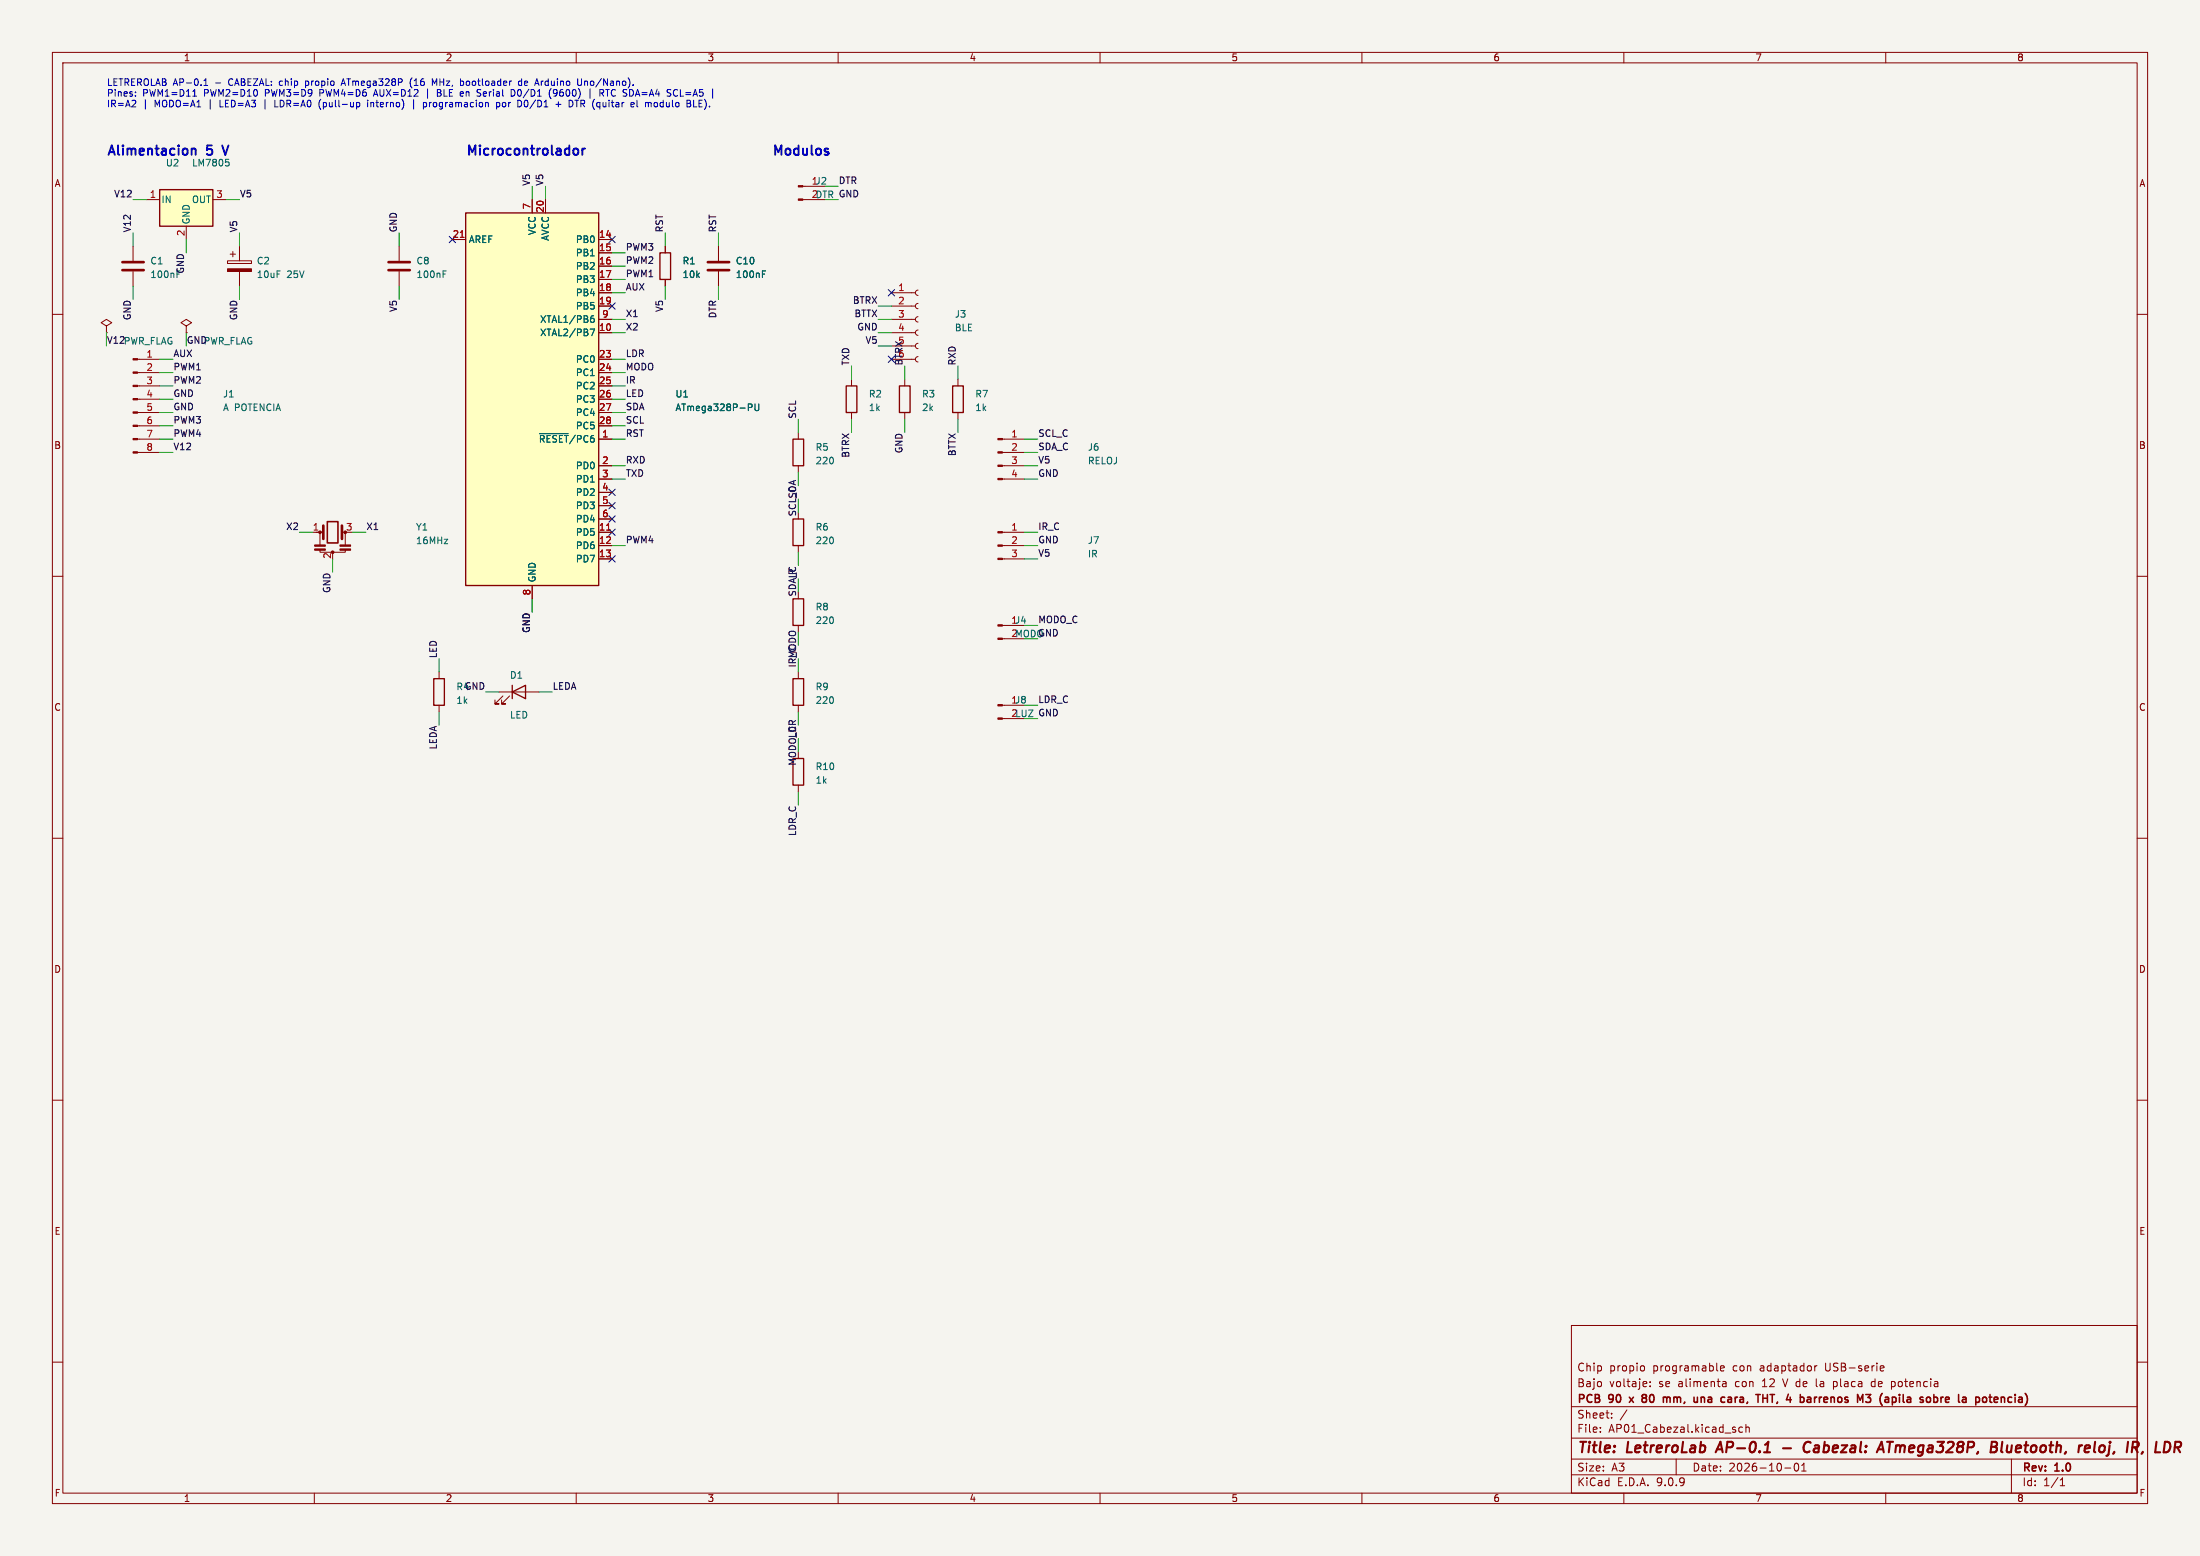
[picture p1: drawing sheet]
<svg xmlns="http://www.w3.org/2000/svg" width="420mm" height="297mm" viewBox="0 0 420 297" stroke-linecap="round" stroke-linejoin="round" font-family="sans-serif">
<path d="M0 0h420v297h-420z" fill="#f5f4ef" stroke="#f5f4ef" stroke-width=".19"/>
<g fill="none" stroke="#840000" stroke-width=".19">
<path d="M10 10h400v277h-400zM12 12h396v273h-396zM60 10v2M110 10v2M160 10v2M210 10v2M260 10v2M310 10v2M360 10v2M153.3 35.6h4.2M153.3 38.1h4.2M25.4 47v2.8"/>
<path d="M25.4 51.8v2.8M127 47v1.3M127 53.3v1.3M137.2 47v2.8M137.2 51.8v2.8M10 60h2M35.6 62.2l1-.6-1-.6-1.1 .6 1.1 .6v1.3M35.6 63.5h.1M408 60h2M152.4 82.6v1.2M152.4 88.9v1.3M191.4 83.8h4.2"/>
<path d="M191.4 86.4h4.2M191.4 88.9h4.2M191.4 91.4h4.2M10 110h2M152.4 104.1v1.3M152.4 119.4v1.3M191.4 101.6h4.2M191.4 104.1h4.2M191.4 106.7h4.2M408 110h2M10 160h2M408 160h2"/>
<path d="M10 210h2M408 210h2M300 253h108v32h-108zM10 260h2M300 278.5h108M300 274.5h108M300 268.5h108M305.5 273.2v.2M305.5 272.5v.1M307.7 270.5v.2M307.7 269.8v.1M310.6 269.1l-1.3 1.9"/>
<path d="M313.7 260.7l.2 .3v.4l-.2 .3M315 263.8v.1M315 264.5v.2M320 278.5v3M328.4 261.2l.8-.2-.1-.2-.4-.1-.3 .2 .1 .7h.6M329 263.7h.3l.2 .2v.8M329.5 264.6l-.5 .1M329.5 264l-.5 .1M332.7 272.5l-.5-.1-.3 .3 .2 .6h.6M333.3 272.5l.2-.1 .4 .1v.9M333.3 271.9v1.5M340.3 263.2l.5 1.5"/>
<path d="M342.7 279.4l.2-.1a.8 .8 0 0 1 .5 .7 .8 .8 0 0 1-.5 .8l-.2-.2-.2-.4zM343.9 279.7l.5-.4v1.5M346.4 260.7v1M346.7 263.2v1.3l.2 .2M346.9 260.7l-.3 .1-.2 .2M350 264.6l.4 .1M350 263.7v1.5M350.4 263.7l-.4 .1M357.8 263.7l-.4 .1-.2 .2 .1 .5 .5 .2M358.9 261.5l.3 .2 .4-.1M358.9 260.9l.3-.2h.2l.3 .2v.1l-.8 .2M361.2 263.7h.3l.3 .3"/>
<path d="M361.8 264.4l-.3 .3h-.3M384 278.5v6.5M408 260h2M60 285v2M110 285v2M160 285v2M210 285v2M260 285v2M300 281.5h108M310 285v2M340.7 280.2h1.2M343.9 280.8h.9"/>
<path d="M360 285v2M393.3 283.6h.9M393.3 282.5l.4-.4v1.5"/>
</g>
<g fill="none" stroke="#840000" stroke-width=".4">
<path d="M328.4 275.2l-.9 2M340.4 276.4h1.5M345.7 275.4a.88 .88 0 0 0-1.1 0 .88 .88 0 0 0-.3 .9 .69 .69 0 0 0 .3 .8 .69 .69 0 0 0 .9-.1M358.5 276.6h1M359.2 275.2l.4 2M360.3 275.2h1.1M360.8 275.2l-.2 2M380.9 275.2l.2 .1a.51 .51 0 0 1 .1 .5 .51 .51 0 0 1-.4 .4l.3 .1a.54 .54 0 0 1-.1 .8M382.3 275.2l-.3 1.7 .3 .3M383.2 275.9l-.1 1 .2 .3M398.4 275.9l.5 .1 .1 .3-1 .2M398.8 277.1l-.2 .1"/>
<path d="M400 275.2l-.2 1.7 .2 .3M400.9 276.1l-.2 .7 .2 .3M415.6 276.3l.6 .9M416.1 275.2l.1 .1a.58 .58 0 0 1-.3 1"/>
</g>
<g fill="none" stroke="#840000" stroke-width=".3">
<path d="M311 266.7l.8 1M311.8 266.7l-.8 1M313.6 266.8h.2M313.6 267.6h.6M313.8 266.8h.2M313.8 266.8l-.2 .1M314 266.8l.2 .1M314.2 266.3l-.4-.1-.3 .3M314.2 266.8h-.2M317.8 266.7l.3 .1 .1 .1M318.2 266.9l.2-.2 .4 .1v.1M318.2 266.9v.8"/>
<path d="M324.8 266.7v1M325.3 266.8l-.3-.1-.2 .1M330 266.7h.3l.2 .2v.8M330.5 267.6l-.5 .1M330.5 267l-.5 .1M335.2 266.2h.8M335.6 266.2v1.5M336.5 266.2v1.5M336.5 266.9h.9M337.4 266.2v1.5M337.9 266.2h.9M338.3 266.2v1.5"/>
<path d="M344.3 266.8l.1 .2-.1 .6M347.3 266.7v1M347.8 266.7l-.3 .1-.2 .2M359.3 266a1.72 1.72 0 0 0 0 2.3M364.5 266.7l-.4 .1M364.6 267.1h-.3a.29 .29 0 0 0-.3 .3 .29 .29 0 0 0 .3 .3h.3M371.4 267.2l.7-.2-.1-.2-.4-.1-.2 .2 .1 .7h.5M379.7 266.7h.6M379.9 266.2v1.3l.4 .2M383.5 267.6h.5M383.5 266.8h.5"/>
</g>
<path d="M126 48.3h2v5h-2zM151.4 83.8h2v5.1h-2zM151.4 99.1h2v5h-2zM151.4 114.3h2v5.1h-2z" fill="none" stroke="#840000" stroke-width=".25"/>
<g fill="#840000" stroke="#840000" stroke-width=".19">
<path d="M190.5 101.5h.9v.2h-.9z"/>
<path d="M190.5 104h.9v.3h-.9z"/>
<path d="M190.5 106.6h.9v.2h-.9z"/>
<path d="M152.4 35.4h.9v.3h-.9z"/>
<path d="M152.4 38h.9v.2h-.9z"/>
<path d="M190.5 83.7h.9v.2h-.9z"/>
<path d="M190.5 86.2h.9v.3h-.9z"/>
<path d="M190.5 88.8h.9v.2h-.9z"/>
<path d="M190.5 91.3h.9v.3h-.9z"/>
</g>
<path d="M23.4 50h4M23.4 51.6h4M135.1 50h4.1M135.1 51.6h4.1" fill="none" stroke="#840000" stroke-width=".51"/>
<path d="M145.6 52.3h.4M145.6 51.7h.6" fill="none" stroke="#006464" stroke-width=".19"/>
<path d="M30.5 36.2h10.1v7h-10.1z" fill="#ffffc2"/>
<path d="M30.5 36.2h10.1v7h-10.1zM161.5 73.7h2.1v5h-2.1zM171.7 73.7h2v5h-2zM181.9 73.7h2v5h-2zM82.8 129.5h2v5.1h-2zM97.8 132.1l2.5-1.3v2.6zM97.8 130.8v2.6M151.4 129.5h2v5.1h-2z" fill="none" stroke="#840000" stroke-width=".25"/>
<g fill="none" stroke="#840000" stroke-width=".19">
<path d="M27.9 38.1h2.6M40.6 38.1h2.6M35.6 43.2v2.5M43.4 49.8h4.6v.5h-4.6zM43.9 48.5h1.1M44.4 48v1M45.7 47v2.8M45.7 51.8v2.8M76.2 47v2.8M76.2 51.8v2.8M170.2 55.9h4.6M170.2 58.4h4.6"/>
<path d="M175.3 55.4l-.4 .1-.1 .4 .1 .3 .4 .2M175.3 57.9l-.4 .2-.1 .3 .1 .4 .4 .1M20.3 62.2l1-.6-1-.6-1 .6 1 .6v1.3M20.3 63.5h.1M162.6 72.4v1.3M162.6 78.7v1.3M170.2 61h4.6M170.2 63.5h4.6M170.2 66h4.6M170.2 68.6h4.6M172.7 72.4v1.3M172.7 78.7v1.3"/>
<path d="M175.3 60.5l-.4 .1-.1 .4 .1 .3 .4 .2M175.3 63l-.4 .1-.1 .4 .1 .4 .4 .1M175.3 65.5l-.4 .2-.1 .3 .1 .4 .4 .1M175.3 68.1l-.4 .1-.1 .4 .1 .3 .4 .2M182.9 72.4v1.3M182.9 78.7v1.3M59.7 101.6h1.9M61.1 104.9v.5h4.8v-.5M61.1 101.6v2.4M65.4 101.6h.6M65.9 101.6v2.5M191.4 119.4h4.2"/>
<path d="M83.8 128.3v1.2M83.8 134.6v1.3M95.2 132.1h7.7M96 132.8l-1.5 1.6h.7h-.7v-.8M97.3 132.8l-1.5 1.6h.7h-.7v-.8M152.4 128.3v1.2M152.4 134.6v1.3M191.4 134.6h4.2M191.4 137.2h4.2M191.4 121.9h4.2"/>
</g>
<path d="M43.7 31.4l-.2 .3M84.6 52.3h.4M84.6 51.7h.6" fill="none" stroke="#006464" stroke-width=".19"/>
<g fill="#840000" stroke="#840000" stroke-width=".19">
<path d="M190.5 134.5h.9v.2h-.9z"/>
<path d="M190.5 137h.9v.3h-.9z"/>
<path d="M43.4 51.3h4.6v.5h-4.6z"/>
<path d="M60.1 104h2v.3h-2z"/>
<path d="M60.1 104.8h2v.2h-2z"/>
<path d="M64.9 104h2v.3h-2z"/>
<path d="M64.9 104.8h2v.2h-2z"/>
<path d="M190.5 119.3h.9v.2h-.9z"/>
<path d="M190.5 121.8h.9v.2h-.9z"/>
<circle cx="61.1" cy="101.6" r=".25"/>
<circle cx="63.5" cy="105.4" r=".25"/>
</g>
<path d="M74.2 50h4M74.2 51.6h4M61.7 100.3v2.6M65.3 100.3v2.6" fill="none" stroke="#840000" stroke-width=".51"/>
<path d="M62.5 99.6h2v4h-2z" fill="none" stroke="#840000" stroke-width=".3"/>
<path d="M88.9 40.6h25.4v71.2h-25.4z" fill="#ffffc2"/>
<path d="M88.9 40.6h25.4v71.2h-25.4zM151.4 144.8h2v5.1h-2z" fill="none" stroke="#840000" stroke-width=".25"/>
<g fill="none" stroke="#840000" stroke-width=".19">
<path d="M101.6 38.1v2.5M104.1 38.1v2.5M86.4 45.7h2.5M114.3 45.7h2.5M114.3 48.3h2.5M114.3 50.8h2.5M114.3 53.3h2.5M114.3 55.9h2.5M114.3 58.4h2.5M127 47v1.3M127 53.3v1.3M137.2 47v2.8"/>
<path d="M137.2 51.8v2.8M26.3 68.6h4.2M26.3 71.1h4.2M26.3 73.7h4.2M26.3 76.2h4.2M26.3 78.7h4.2M114.3 61h2.5M114.3 63.5h2.5M114.3 68.6h2.5M114.3 71.1h2.5M114.3 73.7h2.5M114.3 76.2h2.5"/>
<path d="M114.3 78.7h2.5M26.3 81.3h4.2M26.3 83.8h4.2M26.3 86.4h4.2M114.3 81.3h2.5M114.3 83.8h2.5M114.3 88.9h2.5M114.3 91.4h2.5M114.3 94h2.5M114.3 96.5h2.5M114.3 99.1h2.5M101.6 111.8v2.5"/>
<path d="M114.3 101.6h2.5M114.3 104.1h2.5M114.3 106.7h2.5M152.4 149.9v1.2"/>
</g>
<path d="M87.9 45.3h.7M115.8 101.2h.7" fill="none" stroke="#a90000" stroke-width=".19"/>
<path d="M145.6 52.3h.4M145.6 51.7h.6M112.7 62.8h.8l-.5 1.3M112.8 60.9l.4-.1 .2 .2-.1 .5h-.3l-.2-.1M113.3 60.3h-.3l-.2 .3M142.9 77.1h.4l.3 .3-.1 .3-.6 .1M144.1 77.1v1l.3 .3 .3-.1 .2-.2v-1M103 82.8h5.5" fill="none" stroke="#006464" stroke-width=".19"/>
<g fill="#840000" stroke="#840000" stroke-width=".19">
<path d="M25.4 68.5h.9v.2h-.9z"/>
<path d="M25.4 71h.9v.2h-.9z"/>
<path d="M25.4 73.5h.9v.3h-.9z"/>
<path d="M25.4 76.1h.9v.2h-.9z"/>
<path d="M25.4 78.6h.9v.3h-.9z"/>
<path d="M25.4 81.2h.9v.2h-.9z"/>
<path d="M25.4 83.7h.9v.2h-.9z"/>
<path d="M25.4 86.2h.9v.3h-.9z"/>
</g>
<g fill="none" stroke="#009600" stroke-width=".19">
<path d="M25.4 38.1h2.5M43.2 38.1h2.5M101.6 35.6v2.5M104.1 35.6v2.5M157.5 35.6h2.5M25.4 44.5v2.5M25.4 54.6v2.6M35.6 45.7v2.6M45.7 44.5v2.5M45.7 54.6v2.6M76.2 44.5v2.5M76.2 54.6v2.6"/>
<path d="M116.8 55.9h2.6M116.8 53.3h2.6M116.8 50.8h2.6M116.8 48.3h2.6M127 44.5v2.5M127 54.6v2.6M137.2 44.5v2.5M137.2 54.6v2.6M167.6 58.4h2.6M20.3 63.5v2.5M30.5 76.2h2.5M30.5 78.7h2.5"/>
<path d="M30.5 73.7h2.5M30.5 71.1h2.5M30.5 68.6h2.5M35.6 63.5v2.5M116.8 61h2.6M116.8 63.5h2.6M116.8 76.2h2.6M116.8 78.7h2.6M116.8 73.7h2.6M116.8 71.1h2.6M116.8 68.6h2.6M162.6 69.9v2.5"/>
<path d="M167.6 61h2.6M167.6 66h2.6M167.6 63.5h2.6M172.7 69.9v2.5M182.9 69.9v2.5M30.5 83.8h2.5M30.5 86.4h2.5M30.5 81.3h2.5M116.8 83.8h2.6M116.8 88.9h2.6M116.8 91.4h2.6M116.8 81.3h2.6"/>
<path d="M152.4 80v2.6M152.4 90.2v2.5M162.6 80v2.6M172.7 80v2.6M182.9 80v2.6M195.6 83.8h2.5M195.6 88.9h2.5M195.6 91.4h2.5M195.6 86.4h2.5M57.1 101.6h2.6M63.5 106.7v2.5M67.3 101.6h2.5"/>
<path d="M101.6 114.3v2.5M116.8 104.1h2.6M152.4 105.4v2.6M195.6 119.4h2.5M195.6 106.7h2.5M195.6 101.6h2.5M195.6 104.1h2.5M83.8 125.7v2.6M83.8 135.9v2.5M92.7 132.1h2.5M102.9 132.1h2.5M152.4 125.7v2.6"/>
<path d="M152.4 135.9v2.5M195.6 134.6h2.5M152.4 151.1v2.6"/>
</g>
<g fill="none" stroke="#000084" stroke-width=".19">
<path d="M85.8 45.1l1.2 1.2M87 45.1l-1.2 1.2M116.2 45.1l1.2 1.2M116.2 57.8l1.2 1.2M117.4 45.1l-1.2 1.2M117.4 57.8l-1.2 1.2M169.6 55.3l1.2 1.2M170.8 55.3l-1.2 1.2M169.6 68l1.2 1.2M170.8 68l-1.2 1.2M116.2 93.4l1.2 1.2M116.2 95.9l1.2 1.2"/>
<path d="M116.2 98.5l1.2 1.2M117.4 93.4l-1.2 1.2M117.4 95.9l-1.2 1.2M117.4 98.5l-1.2 1.2M116.2 101l1.2 1.2M116.2 106.1l1.2 1.2M117.4 101l-1.2 1.2M117.4 106.1l-1.2 1.2"/>
</g>
<g fill="none" stroke="#0000c2" stroke-width=".36">
<path d="M20.7 29.6l.6-1.8 .6 1.8M22.5 27.8v1.5M23.5 27.8v.1M29.9 27.8v1.5M34.1 27.8v.1M36.7 28.4h.6l.1 1.2M40.4 27.8h-.8l-.1 .8M42.4 27.8l.6 1.8 .6-1.8M89.6 29.6v-1.8l.6 1.2 .6-1.2v1.8M91.6 27.8v.1M101.6 27.8v1.5M105.3 27.8v1.5"/>
<path d="M108.7 27.8v1.8M110.3 28.5v.9M111.2 28.4v1.2M111.7 28.4h-.4l-.1 .3M148 29.6v-1.8l.6 1.2 .6-1.2v1.8M152.4 27.8v1.8M154.9 27.8v1.5"/>
</g>
<g fill="none" stroke="#0000c2" stroke-width=".19">
<path d="M25.8 19.2l.1 .2v.3l-.8 .7h.8M25.9 18.2v.2M25.9 17.6v.1M36.8 18.4h.7M37.2 17.1v1.3M38.9 16.3h.8M38.9 15.4l.4-.4v1.3M50.6 19v1.8M52.5 19.1v1.3h.6M58.3 15.5v1.2M58.3 16.3h.2M58.5 15.5h-.2"/>
<path d="M61.1 19.2a1.47 1.47 0 0 0 .1 1.7M65.2 15.9h.6M65.5 15l-.4 1.3M68.2 19.6h.4l.1 .2-.1 .5-.4 .1M70.2 19.6v.8M70.8 19.6v.8M71 19.6l-.2 .1M71.4 18h.6M71.7 17.1l-.4 1.3M78.7 14.9a1.46 1.46 0 0 0 0 1.9M79 19v1.8M80.8 19.6h.4l.2 .2-.1 .5h-.5"/>
<path d="M80.8 19.6v1.2M81.6 17v1.8M83.4 15l-.4 .9-.5-.9v1.3M83.5 17.1v1.3l.6-.1M83.5 17.7h.4M83.9 17.7l.2 .1M84 17.6l-.1 .1M88.3 17.5l.2 .3-.6 .1M88.3 15.5l.2 .2v.4l-.2 .2M88.4 18.3l-.1 .1M91.5 17.8l.3 .2-.3 .4M94.8 19.6h.4l.2 .2-.1 .5h-.5"/>
<path d="M94.8 19.6v1.2M96.1 19.6l-.2 .2v.4l.2 .2M97.6 17.1v1.3a.66 .66 0 0 0 .7-.4 .66 .66 0 0 0-.1-.7M98.9 19.1v1.3M99.6 15.5h-.4l-.2 .2 .1 .6h.5M99.6 15v1.3M100.1 19.4v.8l.4 .2M103.3 15.5v.8M103.6 15.5l-.3 .2M105 17.3a1.48 1.48 0 0 0 .2 1.5M105.6 17.3l.2 .5h.4M106.1 19.9h1"/>
<path d="M106.3 18.1l-.2 .2-.3 .1M106.6 19.4v1M108.7 19.1v1.3M110.1 19.1v1.3M111 15v1.1l-.1 .2h-.4M111.6 15.5v.8M112 15.5l-.4 .1M112.6 17v1.8M116 17.1v1.3M121.6 19.1v1.1l.2 .2M125.1 19.6h.3l.1 .2v.5l-.4 .1M128.8 17.1l.5 .1"/>
<path d="M129.3 18.2l-.5 .1M133.4 19.1v1.3h.7M133.4 19.7h.5M132.4 20.4h.6"/>
</g>
<g font-size="2.8" fill="#840000">
<text x="301" y="277.9">Title:</text>
<text x="310.6" y="277.9">LetreroLab</text>
<text x="328.7" y="277.9">AP-0.1</text>
<text x="346.8" y="277.9">Cabezal:</text>
<text x="361.8" y="277.9">ATmega328P,</text>
<text x="384.1" y="277.9">Bluetooth,</text>
<text x="401.6" y="277.9">reloj,</text>
<text x="411.7" y="277.9">IR,</text>
</g>
<g font-size="2.5" fill="#0000c2">
<text x="20.3" y="30.6">Alimentacion</text>
<text x="39.6" y="30.6">5</text>
<text x="88.9" y="30.6">Microcontrolador</text>
<text x="147.3" y="30.6">Modulos</text>
</g>
<text font-size="2.5" fill="#006464" x="43.4" y="30.6">V</text>
<g font-size="2.1" fill="#840000">
<text x="301" y="262">Chip</text>
<text x="307.2" y="262">propio</text>
<text x="315.6" y="262">programable</text>
<text x="331" y="262">con</text>
<text x="336.3" y="262">adaptador</text>
<text x="348.8" y="262">USB-serie</text>
<text x="301" y="268.2">PCB</text>
<text x="301" y="265">Bajo</text>
<text x="307.2" y="265">voltaje:</text>
<text x="307.2" y="268.2">90</text>
<text x="311.8" y="268.2">x</text>
<text x="314.8" y="268.2">80</text>
<text x="316.7" y="265">se</text>
<text x="319.4" y="268.2">mm,</text>
<text x="320.5" y="265">alimenta</text>
<text x="325.8" y="268.2">una</text>
<text x="331.5" y="265">con</text>
<text x="331.7" y="268.2">cara,</text>
<text x="336.8" y="265">12</text>
<text x="339" y="268.2">THT,</text>
<text x="341" y="265">V de</text>
<text x="345.4" y="268.2">4</text>
<text x="347.5" y="265">la</text>
<text x="348.5" y="268.2">barrenos</text>
<text x="351" y="265">placa</text>
<text x="358.4" y="265">de</text>
<text x="360.1" y="268.2">M3</text>
<text x="362.4" y="265">potencia</text>
<text x="364.9" y="268.2">(apila</text>
<text x="373.3" y="268.2">sobre</text>
<text x="381.1" y="268.2">la</text>
<text x="385" y="268.2">potencia)</text>
<text x="301" y="273.7">File:</text>
<text x="301" y="271">Sheet:</text>
<text x="307.1" y="273.7">AP01_Cabezal.kicad_sch</text>
<text x="301" y="281.1">Size:</text>
<text x="307.6" y="281.1">A3</text>
<text x="323" y="281.1">Date:</text>
<text x="330" y="281.1">2026-10-01</text>
<text x="386" y="281.3">Rev:</text>
<text x="392.4" y="281.3">1.0</text>
<text x="301" y="283.9">KiCad</text>
<text x="308.7" y="283.9">E.D.A.</text>
<text x="316.3" y="283.9">9.0.9</text>
<text x="386" y="283.9">Id:</text>
<text x="390.1" y="283.9">1/1</text>
</g>
<g font-size="1.8" fill="#840000">
<text x="35" y="11.9">1</text>
<text x="85" y="11.9">2</text>
<text x="135" y="11.9">3</text>
<text x="185" y="11.9">4</text>
<text x="235" y="11.9">5</text>
<text x="285" y="11.9">6</text>
<text x="335" y="11.9">7</text>
<text x="385" y="11.9">8</text>
<text x="10.3" y="35.9">A</text>
<text x="408.3" y="35.9">A</text>
<text x="10.3" y="85.9">B</text>
<text x="408.2" y="85.9">B</text>
<text x="10.3" y="135.9">C</text>
<text x="408.2" y="135.9">C</text>
<text x="10.3" y="185.9">D</text>
<text x="408.2" y="185.9">D</text>
<text x="10.3" y="235.9">E</text>
<text x="408.3" y="235.9">E</text>
<text x="10.3" y="285.9">F</text>
<text x="35" y="286.9">1</text>
<text x="85" y="286.9">2</text>
<text x="135" y="286.9">3</text>
<text x="185" y="286.9">4</text>
<text x="235" y="286.9">5</text>
<text x="285" y="286.9">6</text>
<text x="335" y="286.9">7</text>
<text x="385" y="286.9">8</text>
<text x="408.3" y="285.9">F</text>
</g>
<g font-size="1.8" fill="#0000c2">
<text x="20.3" y="16.7">LETREROLAB AP-0.1</text>
<text x="41.2" y="16.7">-</text>
<text x="43.9" y="16.7">CABEZAL:</text>
<text x="53.8" y="16.7">chip</text>
<text x="59" y="16.7">propio</text>
<text x="66.1" y="16.7">ATmega328P</text>
<text x="79.3" y="16.7">(16</text>
<text x="83.8" y="16.7">MHz,</text>
<text x="89.3" y="16.7">bootloader</text>
<text x="100.7" y="16.7">de</text>
<text x="104.1" y="16.7">Arduino</text>
<text x="112.3" y="16.7">Uno/Nano).</text>
<text x="20.3" y="18.8">Pines:</text>
<text x="20.3" y="20.8">IR=A2</text>
<text x="27.2" y="18.8">PWM1=D11</text>
<text x="27.2" y="20.8">|</text>
<text x="29.6" y="20.8">MODO=A1</text>
<text x="39.1" y="18.8">PWM2=D10</text>
<text x="40" y="20.8">|</text>
<text x="42.4" y="20.8">LED=A3</text>
<text x="50.9" y="18.8">PWM3=D9</text>
<text x="53.3" y="20.8">LDR=A0</text>
<text x="61.5" y="18.8">PWM4=D6</text>
<text x="61.9" y="20.8">(pull-up</text>
<text x="71.4" y="20.8">interno)</text>
<text x="72.1" y="18.8">AUX=D12</text>
<text x="82.5" y="20.8">programacion</text>
<text x="84.5" y="18.8">BLE</text>
<text x="89.1" y="18.8">en</text>
<text x="92.5" y="18.8">Serial</text>
<text x="96.6" y="20.8">por</text>
<text x="99.2" y="18.8">D0/D1</text>
<text x="100.9" y="20.8">D0/D1</text>
<text x="106.7" y="18.8">(9600)</text>
<text x="108.4" y="20.8">+</text>
<text x="111.1" y="20.8">DTR (quitar</text>
<text x="114.4" y="18.8">|</text>
<text x="116.8" y="18.8">RTC SDA=A4</text>
<text x="123.4" y="20.8">el</text>
<text x="126.3" y="20.8">modulo</text>
<text x="130" y="18.8">SCL=A5</text>
<text x="134.4" y="20.8">BLE).</text>
</g>
<g font-size="1.8" fill="#006464">
<text x="31.6" y="32">U2</text>
<text x="36.6" y="32">LM7805</text>
<text x="154.9" y="35.3">1J2</text>
<text x="30.7" y="39">IN</text>
<text x="36.6" y="39">OUT</text>
<text x="36.4" y="42.9" transform="rotate(-90 36.4 42.9)">GND</text>
<text x="89.4" y="46.6">AREF</text>
<text x="102.5" y="45" transform="rotate(-90 102.5 45)">VCC</text>
<text x="105" y="46.1" transform="rotate(-90 105 46.1)">AVCC</text>
<text x="109.8" y="46.6">PB0</text>
<text x="28.6" y="50.7">C1</text>
<text x="28.6" y="53.3">100nF</text>
<text x="48.9" y="50.7">C2</text>
<text x="48.9" y="53.3">10uF</text>
<text x="54.8" y="53.3">25V</text>
<text x="79.4" y="50.7">C8</text>
<text x="79.4" y="53.3">100nF</text>
<text x="109.8" y="49.1">PB1</text>
<text x="109.8" y="51.7">PB2</text>
<text x="130.2" y="50.7">R1</text>
<text x="130.2" y="53.3">10k</text>
<text x="140.4" y="53.3">100nF</text>
<text x="140.4" y="50.7">C10</text>
<text x="109.8" y="54.2">PB3</text>
<text x="109.8" y="56.7">PB4</text>
<text x="109.8" y="59.3">PB5</text>
<text x="103" y="61.8">XTAL1/PB6</text>
<text x="103" y="64.4">XTAL2/PB7</text>
<text x="182.2" y="60.8">J3</text>
<text x="182.2" y="63.4">BLE</text>
<text x="109.8" y="69.4">PC0</text>
<text x="109.8" y="72">PC1</text>
<text x="42.5" y="76.1">J1</text>
<text x="109.8" y="74.5">PC2</text>
<text x="109.8" y="77.1">PC3</text>
<text x="128.8" y="76.1">U1</text>
<text x="165.8" y="76.1">R2</text>
<text x="175.9" y="76.1">R3</text>
<text x="186.1" y="76.1">R7</text>
<text x="42.5" y="78.7">A POTENCIA</text>
<text x="109.8" y="79.6">PC4</text>
<text x="109.8" y="82.1">PC5</text>
<text x="128.8" y="78.7">ATmega328P-PU</text>
<text x="165.8" y="78.7">1k</text>
<text x="175.9" y="78.7">2k</text>
<text x="186.1" y="78.7">1k</text>
<text x="102.8" y="84.7">~{RESET}/PC6</text>
<text x="109.8" y="89.8">PD0</text>
<text x="155.6" y="86.2">R5</text>
<text x="155.6" y="88.8">220</text>
<text x="207.6" y="86.2">J6</text>
<text x="207.6" y="88.8">RELOJ</text>
<text x="109.8" y="92.3">PD1</text>
<text x="109.8" y="94.8">PD2</text>
<text x="79.3" y="101.5">Y1</text>
<text x="109.8" y="97.4">PD3</text>
<text x="109.8" y="99.9">PD4</text>
<text x="155.6" y="101.5">R6</text>
<text x="79.3" y="104.1">16MHz</text>
<text x="109.8" y="102.5">PD5</text>
<text x="109.8" y="105">PD6</text>
<text x="109.8" y="107.5">PD7</text>
<text x="155.6" y="104.1">220</text>
<text x="207.6" y="104">J7</text>
<text x="207.6" y="106.6">IR</text>
<text x="102.5" y="111.3" transform="rotate(-90 102.5 111.3)">GND</text>
<text x="155.6" y="116.7">R8</text>
<text x="155.6" y="119.3">220</text>
<text x="193" y="119.1">1J4</text>
<text x="97.3" y="129.7">D1</text>
<text x="155.6" y="131.9">R9</text>
<text x="87" y="134.5">1k</text>
<text x="97.3" y="137.3">LED</text>
<text x="155.6" y="134.5">220</text>
<text x="193" y="134.4">1J8</text>
<text x="155.6" y="147.2">R10</text>
<text x="155.6" y="149.8">1k</text>
</g>
<g font-size="1.8" fill="#0f0f0f">
<text x="101.3" y="35.6" transform="rotate(-90 101.3 35.6)">V5</text>
<text x="103.8" y="35.6" transform="rotate(-90 103.8 35.6)">V5</text>
<text x="160" y="35.2">DTR</text>
<text x="21.7" y="37.8">V12</text>
<text x="45.7" y="37.8">V5</text>
<text x="25.1" y="44.4" transform="rotate(-90 25.1 44.4)">V12</text>
<text x="45.4" y="44.4" transform="rotate(-90 45.4 44.4)">V5</text>
<text x="75.9" y="44.4" transform="rotate(-90 75.9 44.4)">GND</text>
<text x="119.4" y="47.9">PWM3</text>
<text x="126.7" y="44.4" transform="rotate(-90 126.7 44.4)">RST</text>
<text x="136.8" y="44.4" transform="rotate(-90 136.8 44.4)">RST</text>
<text x="35.2" y="52.3" transform="rotate(-90 35.2 52.3)">GND</text>
<text x="119.4" y="53">PWM1</text>
<text x="119.4" y="50.5">PWM2</text>
<text x="75.9" y="59.7" transform="rotate(-90 75.9 59.7)">V5</text>
<text x="119.4" y="55.5">AUX</text>
<text x="126.7" y="59.7" transform="rotate(-90 126.7 59.7)">V5</text>
<text x="162.7" y="58.1">BTRX</text>
<text x="20.3" y="65.7">V12PWR_FLAG</text>
<text x="25.1" y="61.2" transform="rotate(-90 25.1 61.2)">GND</text>
<text x="35.6" y="65.7">GNDPWR_FLAG</text>
<text x="45.4" y="61.2" transform="rotate(-90 45.4 61.2)">GND</text>
<text x="119.4" y="63.2">X2</text>
<text x="119.4" y="60.6">X1</text>
<text x="136.8" y="60.9" transform="rotate(-90 136.8 60.9)">DTR</text>
<text x="163" y="60.6">BTTX</text>
<text x="163.6" y="63.2">GND</text>
<text x="165.1" y="65.7">V5</text>
<text x="171.4" y="65.8">5</text>
<text x="33" y="68.2">AUX</text>
<text x="33" y="70.8">PWM1</text>
<text x="119.4" y="70.8">MODO</text>
<text x="119.4" y="68.2">LDR</text>
<text x="162.2" y="69.8" transform="rotate(-90 162.2 69.8)">TXD</text>
<text x="171.4" y="68.3">6</text>
<text x="172.4" y="69.8" transform="rotate(-90 172.4 69.8)">BTRX</text>
<text x="182.5" y="69.8" transform="rotate(-90 182.5 69.8)">RXD</text>
<text x="33" y="75.9">GND</text>
<text x="33" y="73.3">PWM2</text>
<text x="119.4" y="73.3">IR</text>
<text x="119.4" y="75.9">LED</text>
<text x="33" y="78.4">GND</text>
<text x="33" y="80.9">PWM3</text>
<text x="33" y="83.5">PWM4</text>
<text x="119.4" y="78.4">SDA</text>
<text x="119.4" y="80.9">SCL</text>
<text x="119.4" y="83.5">RST</text>
<text x="152.1" y="80" transform="rotate(-90 152.1 80)">SCL</text>
<text x="198.1" y="83.5">SCL_C</text>
<text x="33" y="86">V12</text>
<text x="119.4" y="88.6">RXD</text>
<text x="162.2" y="87.5" transform="rotate(-90 162.2 87.5)">BTRX</text>
<text x="172.4" y="86.6" transform="rotate(-90 172.4 86.6)">GND</text>
<text x="182.5" y="87.2" transform="rotate(-90 182.5 87.2)">BTTX</text>
<text x="198.1" y="86">SDA_C</text>
<text x="198.1" y="88.6">V5</text>
<text x="119.4" y="91.1">TXD</text>
<text x="152.1" y="95.2" transform="rotate(-90 152.1 95.2)">SDA</text>
<text x="198.1" y="91.1">GND</text>
<text x="54.5" y="101.3">X2</text>
<text x="69.8" y="101.3">X1</text>
<text x="198.1" y="101.3">IR_C</text>
<text x="119.4" y="103.8">PWM4</text>
<text x="198.1" y="106.3">V5</text>
<text x="198.1" y="103.8">GND</text>
<text x="63.2" y="113.3" transform="rotate(-90 63.2 113.3)">GND</text>
<text x="152.1" y="110.5" transform="rotate(-90 152.1 110.5)">IR</text>
<text x="198.1" y="119">MODO_C</text>
<text x="83.5" y="125.7" transform="rotate(-90 83.5 125.7)">LED</text>
<text x="101.3" y="120.9" transform="rotate(-90 101.3 120.9)">GND</text>
<text x="198.1" y="121.6">GND</text>
<text x="87" y="131.9">R4GND</text>
<text x="105.4" y="131.7">LEDA</text>
<text x="152.1" y="127.5" transform="rotate(-90 152.1 127.5)">IR_C</text>
<text x="198.1" y="134.3">LDR_C</text>
<text x="83.5" y="143.2" transform="rotate(-90 83.5 143.2)">LEDA</text>
<text x="152.1" y="141" transform="rotate(-90 152.1 141)">LDR</text>
<text x="152.1" y="159.7" transform="rotate(-90 152.1 159.7)">LDR_C</text>
</g>
<g font-size="1.8" fill="#a90000">
<text x="28.5" y="37.8">1</text>
<text x="41.2" y="37.8">3</text>
<text x="101.3" y="40.1" transform="rotate(-90 101.3 40.1)">7</text>
<text x="103.9" y="40.7" transform="rotate(-90 103.9 40.7)">20</text>
<text x="35.3" y="45.2" transform="rotate(-90 35.3 45.2)">2</text>
<text x="86.3" y="45.5">21</text>
<text x="114.3" y="45.5">14</text>
<text x="114.3" y="48">15</text>
<text x="114.3" y="50.5">16</text>
<text x="114.3" y="53.1">17</text>
<text x="114.3" y="55.6">18</text>
<text x="114.3" y="58.2">19</text>
<text x="171.4" y="55.6">1</text>
<text x="171.4" y="58.2">2</text>
<text x="114.3" y="63.2">10</text>
<text x="114.9" y="60.7">9</text>
<text x="171.4" y="60.7">3</text>
<text x="171.4" y="63.2">4</text>
<text x="27.9" y="68.3">1</text>
<text x="27.9" y="70.9">2</text>
<text x="114.3" y="68.3">23</text>
<text x="114.3" y="70.9">24</text>
<text x="27.9" y="73.4">3</text>
<text x="27.9" y="75.9">4</text>
<text x="114.3" y="73.4">25</text>
<text x="114.3" y="75.9">26</text>
<text x="27.9" y="78.5">5</text>
<text x="27.9" y="81">6</text>
<text x="27.9" y="83.6">7</text>
<text x="114.3" y="78.5">27</text>
<text x="114.3" y="81">28</text>
<text x="114.9" y="83.6">1</text>
<text x="193" y="83.6">1</text>
<text x="27.9" y="86.1">8</text>
<text x="114.9" y="88.6">2</text>
<text x="193" y="86.1">2</text>
<text x="193" y="88.6">3</text>
<text x="114.9" y="91.2">3</text>
<text x="114.9" y="93.7">4</text>
<text x="193" y="91.2">4</text>
<text x="59.6" y="101.3">1</text>
<text x="66" y="101.3">3</text>
<text x="114.3" y="101.3">11</text>
<text x="114.9" y="96.3">5</text>
<text x="114.9" y="98.8">6</text>
<text x="193" y="101.3">1</text>
<text x="63.2" y="106.8" transform="rotate(-90 63.2 106.8)">2</text>
<text x="114.3" y="103.9">12</text>
<text x="114.3" y="106.4">13</text>
<text x="193" y="103.9">2</text>
<text x="193" y="106.4">3</text>
<text x="101.3" y="113.7" transform="rotate(-90 101.3 113.7)">8</text>
</g>
<g font-size="1.8" fill="#009600">
<text x="154.9" y="37.8">2DTR GND</text>
<text x="152.1" y="98.7" transform="rotate(-90 152.1 98.7)">SCL_C</text>
<text x="152.1" y="114" transform="rotate(-90 152.1 114)">SDA_C</text>
<text x="152.1" y="125.7" transform="rotate(-90 152.1 125.7)">MODO</text>
<text x="193" y="121.7">2MODO</text>
<text x="193" y="136.9">2LUZ GND</text>
<text x="152.1" y="146.3" transform="rotate(-90 152.1 146.3)">MODO_C</text>
</g>
</svg>
